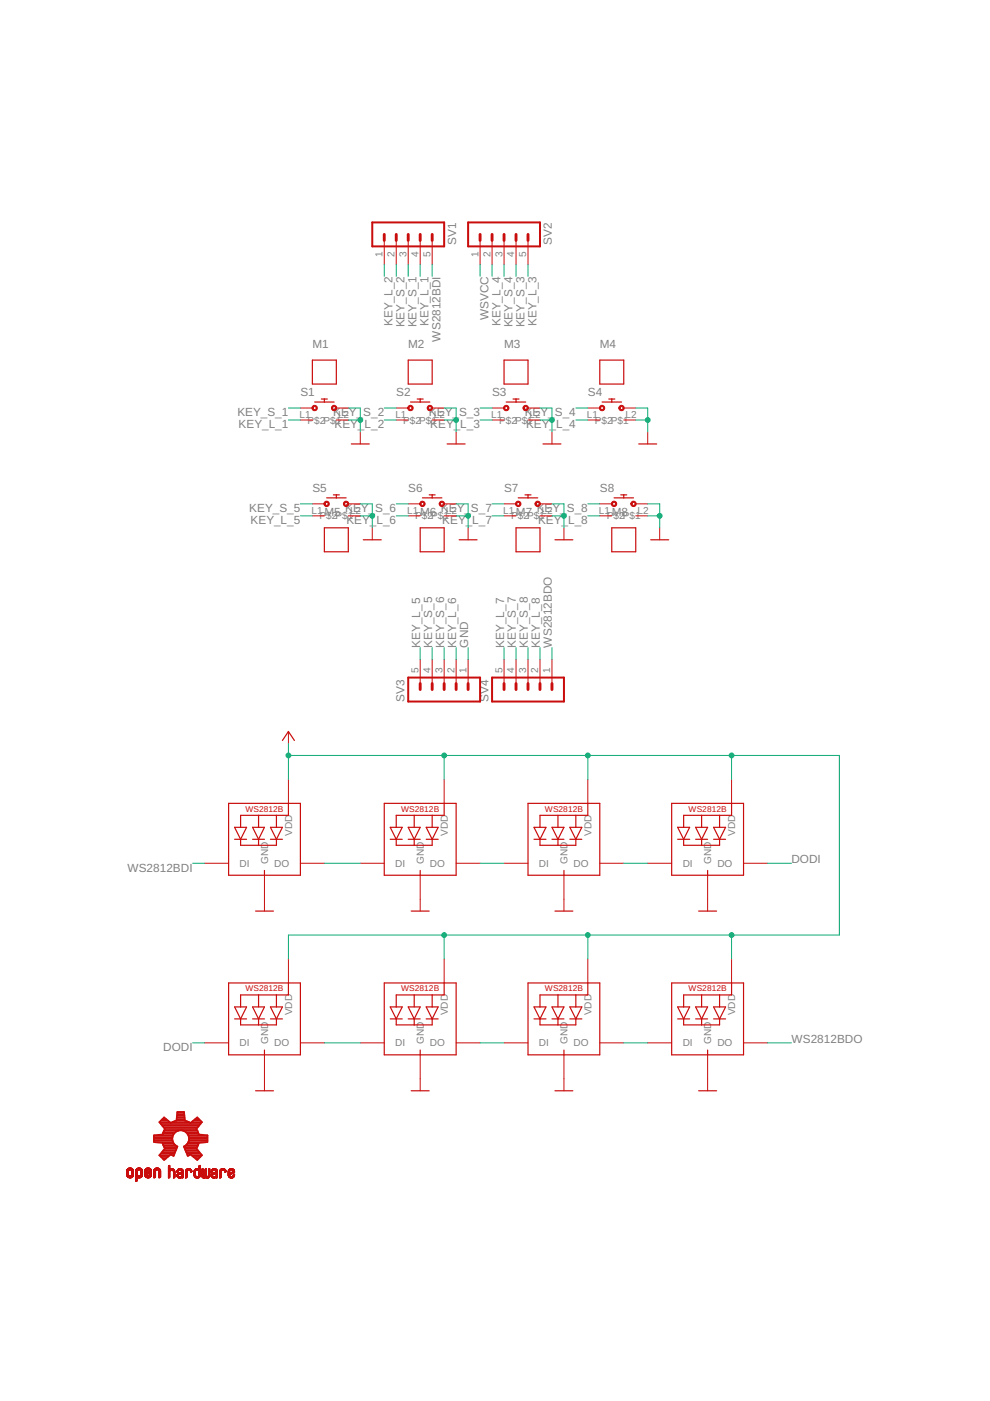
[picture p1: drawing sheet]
<svg xmlns="http://www.w3.org/2000/svg" width="210mm" height="297mm" viewBox="0 0 210 297" stroke-linecap="round" stroke-linejoin="round" font-family="sans-serif">
<g fill="none" stroke="#c90d0c" stroke-width=".21">
<path d="M81.5 51v5M84 51v5M86.6 51v5M89.1 51v5M91.6 51v5M101.8 51v5M104.3 51v5M106.9 51v5M109.4 51v5M112 51v5M63.7 86.5h2.5M63.7 89h2.5"/>
<path d="M71.3 86.5h2.6M71.3 89h2.6M76.4 91.6v2.5M84 86.5h2.6M84 89h2.6M91.6 86.5h2.6M91.6 89h2.6M96.7 91.6v2.5M104.3 86.5h2.6M104.3 89h2.6M112 86.5h2.5M112 89h2.5"/>
<path d="M117 91.6v2.5M124.6 86.5h2.6M124.6 89h2.6M132.2 86.5h2.6M132.2 89h2.6M137.3 91.6v2.5M66.2 106.8h2.6M66.2 109.4h2.6M73.9 106.8h2.5M73.9 109.4h2.5M78.9 111.9v2.5M86.6 106.8h2.5"/>
<path d="M86.6 109.4h2.5M94.2 106.8h2.5M94.2 109.4h2.5M99.3 111.9v2.5M106.9 106.8h2.5M106.9 109.4h2.5M114.5 106.8h2.5M114.5 109.4h2.5M119.6 111.9v2.5M127.2 106.8h2.5M127.2 109.4h2.5M134.8 106.8h2.5"/>
<path d="M134.8 109.4h2.5M139.9 111.9v2.5M89.1 139.8v5.1M91.6 139.8v5.1M94.2 139.8v5.1M96.7 139.8v5.1M99.3 139.8v5.1M106.9 139.8v5.1M109.4 139.8v5.1M112 139.8v5.1M114.5 139.8v5.1M117 139.8v5.1"/>
<path d="M61.2 155.1v2.5M61.2 165.2v5.1M94.2 165.2v5.1M124.6 165.2v5.1M155.1 165.2v5.1M43.4 183h5.1M56.1 185.6v7.6M63.7 183h5.1M76.4 183h5.1M89.1 185.6v7.6M96.7 183h5.1M106.9 183h5.1"/>
<path d="M119.6 185.6v7.6M127.2 183h5M137.3 183h5.1M150 185.6v7.6M157.6 183h5.1M61.2 203.3v5.1M94.2 203.3v5.1M124.6 203.3v5.1M155.1 203.3v5.1M43.4 221.1h5.1M56.1 223.6v7.7M63.7 221.1h5.1"/>
<path d="M76.4 221.1h5.1M89.1 223.6v7.7M96.7 221.1h5.1M106.9 221.1h5.1M119.6 223.6v7.7M127.2 221.1h5M137.3 221.1h5.1M150 223.6v7.7M157.6 221.1h5.1M26.8 249.1h.4M26.8 249h.4M26.8 248.9h.4"/>
<path d="M26.8 248.8h.4M26.8 248.7h.4M26.8 248.6h.4M26.8 248.5h.4M26.8 248.4h.4M26.8 248.3h.4M26.9 249.1l.4 .1M26.9 249.3h.5M26.9 249.2h.4M26.9 248.2h.4M26.9 249.3l1.3 .1M26.9 249.4h1.3"/>
<path d="M26.9 248h1.3M27 247.9h1.2M27 249.5h1.2M27 247.9h1.1M27.1 249.5h1M27.1 247.8h1M27.1 249.6h.9M27.2 247.8h.8M27.2 249.6h.8M27.2 247.7h.8M27.3 248.3h-.4M27.3 248.2h-.4"/>
<path d="M27.3 249.7h.5M27.3 247.6h.5M27.4 248.1h-.5M27.5 249.7h.2M27.7 249.3h.6M27.7 248.1h.6M27.8 248.1h.5M27.9 248.2h.4M27.9 249.2h.4M27.9 249.1h.4M27.9 248.3h.4M27.9 249h.4"/>
<path d="M27.9 248.9h.4M27.9 248.8h.4M27.9 248.7h.4M27.9 248.6h.4M27.9 248.5h.4M27.9 248.4h.4M28.2 249.4h-1.2M28.2 248h-1.3M28.3 249.2l-.5 .1M28.8 250.4h.2M28.8 250.2h.3M28.8 250.1h.3"/>
<path d="M28.8 250h.3M28.8 249.9h.3M28.8 249.8h.3M28.8 249.7h.4M28.8 249.5h1.3M28.8 249.3h1.4M28.8 249.3h.5M28.8 249.2l.5 .1M28.8 249.2h.4M28.8 249.1h.4M28.8 249h.3M28.8 248.9h.3"/>
<path d="M28.8 248.8h.3M28.8 248.7h.3M28.8 248.6h.3M28.8 248.5h.3M28.8 248.4h.3M28.8 248.3h.3M28.8 250.4h.1M28.8 248h1.4M28.9 248h1.2M28.9 247.9h1.2M28.9 247.9h1.1M29 247.8h1"/>
<path d="M29.1 247.8h.8M29.1 250.3l-.3 .1M29.1 247.7h.8M29.1 250.3h-.3M29.2 248.3h-.4M29.2 248.2h-.4M29.3 248.1h-.5M29.3 247.6h.4M29.4 249.7h.2M29.7 248.1h.5M29.7 249.3h.5M29.8 249.7h-1"/>
<path d="M29.8 248.2h.4M29.8 249.2h.4M29.8 249.1h.4M29.8 248.3h.4M29.8 249h.4M29.8 248.9h.4M29.8 248.8h.4M29.8 248.7h.4M29.8 248.6h.4M29.8 248.5h.4M29.8 248.4h.4M29.9 249.6l-1.1 .1"/>
<path d="M30 249.6h-1.2M30 249.5l-1.2 .1M30.1 249.4h-1.3M30.2 249.2l-.5 .1M30.7 249.2h.5M30.7 249.2h.4M30.7 249.1h.4M30.7 248.5h.4M30.7 248.5h.3M30.7 248.4h.3M30.7 248.2h.4M30.7 249.3h.5"/>
<path d="M30.7 249.3l1.3 .1M30.8 248h1.3M30.8 249.4h1.2M30.8 247.9l1.2 .1M30.8 247.9h1.2M30.8 249.5h1.2M30.9 247.9h1.1M30.9 249.5h1M30.9 247.8h1M30.9 249.6h1M31 247.8h.8M31 249.6h.8"/>
<path d="M31 247.7h.8M31.1 248.4h-.4M31.1 248.3h-.4M31.2 249.7h.5M31.2 249h-.5M31.2 248.6h.9M31.2 248.1h-.5M31.2 247.6h.4M31.3 249.7h.2M31.3 248.1h-.6M31.3 248.5h.8M31.4 248.9h-.7"/>
<path d="M31.4 248.5h.7M31.5 248.9h-.8M31.5 248.4h.6M31.5 248.1h.6M31.6 249.3h.5M31.6 248.8h-.9M31.6 248.1h.5M31.6 248.3h.5M31.7 248.2h.4M31.7 249.2h.4M31.7 248.3h.4M31.7 249.1h.4"/>
<path d="M31.8 249h.3M31.8 248.7l-1.1 .1M31.8 248.9h.3M31.8 248.7h-1.1M31.9 248.9h.2M32 248.6l-1.3 .1M32 248.8h.1M32.1 248.6h-1.4M32.6 249.5h.4M32.6 249.4h.4M32.6 249.3h.4M32.6 249.2h.4"/>
<path d="M32.6 249.1h.4M32.6 249h.4M32.6 248.9h.4M32.6 248.8h.4M32.6 248.7h.4M32.6 248.6h.4M32.6 248.5h.4M32.6 248.4h.4M32.6 248.3h.4M32.6 248.2h.4M32.7 248h1.3M32.7 247.9h1.2"/>
<path d="M32.7 249.7h-.1M32.8 247.9h1.1M32.8 247.8h1M32.9 247.8h.8M32.9 249.6l-.3 .1M32.9 247.7h.8M33 249.6h-.4M33 248.2h-.4M33.1 248.1h-.5M33.1 247.6h.4M33.2 248.1h-.6M33.5 248.1h.5"/>
<path d="M33.6 248.2h.4M33.6 248.2h.5M33.7 249.5h.4M33.7 249.4h.4M33.7 249.3h.4M33.7 249.2h.4M33.7 249.1h.4M33.7 249h.4M33.7 248.9h.4M33.7 248.8h.4M33.7 248.7h.4M33.7 248.6h.4"/>
<path d="M33.7 248.5h.4M33.7 248.4h.4M33.7 248.3h.4M33.7 249.7h.1M34 249.6l-.3 .1M34.1 249.6h-.4M35.7 249.7h.1M35.7 249.6h.3M35.7 249.5h.3M35.7 249.4h.3M35.7 249.3h.3M35.7 249.2h.3"/>
<path d="M35.7 249.1h.3M35.7 249h.3M35.7 248.9h.3M35.7 248.8h.3M35.7 248.7h.3M35.7 248.6h.3M35.7 248.5h.3M35.7 248.4h.3M35.7 248.3h.3M35.7 248h1.2M35.7 247.9l1.2 .1M35.7 247.9h1.1"/>
<path d="M35.7 247.8l1 .1M35.7 247.8h.3M35.7 247.7h.3M35.7 247.6h.3M35.7 247.5h.3M35.7 247.4h.3M35.7 247.3h.3M35.7 247.2h.3M35.8 247.1h.2M35.9 249.7h-.2M35.9 247.1h.1M36 249.6l-.3 .1"/>
<path d="M36 248.3h-.3M36.1 248.2h-.4M36.1 247.8h.6M36.2 248.1h-.5M36.3 248.1h-.6M36.3 247.8h.1M36.4 248.1h.6M36.6 248.1h.4M36.6 248.2h.4M36.7 248.2h.3M36.7 248.3h.3M36.8 248.4h.3"/>
<path d="M36.8 248.3h.3M36.8 249.7h.1M36.8 249.6h.2M36.8 249.5h.3M36.8 249.4h.3M36.8 249.3h.3M36.8 249.2h.3M36.8 249.1h.3M36.8 249h.3M36.8 248.9h.3M36.8 248.8h.3M36.8 248.7h.3"/>
<path d="M36.8 248.6h.3M36.8 248.5h.3M37 249.7h-.2M37 249.6l-.2 .1M37.5 249.3l.4 .1M37.5 249.3h.3M37.5 249.2h.3M37.5 248.5h.2M37.5 248.5h.3M37.5 248.4h.3M37.5 249.4l.5 .1M37.5 249.4h.4"/>
<path d="M37.5 249.1h.4M37.6 249.5h.8M37.6 248.2h.3M37.6 249.6h.8M37.6 248h1.2M37.7 249.6h.7M37.7 248h1M37.8 247.9h.9M37.8 249.7h.6M37.8 249.2h-.3M37.8 248.8h1.1M37.8 248.3h-.3"/>
<path d="M37.8 247.9h.8M37.9 249.1l-.4 .1M37.9 249.7h.5M37.9 248.2h-.4M37.9 247.8h.6M38 248.7h.9M38 248.1h-.4M38 249h-.5M38.1 248.7h.8M38.1 249.8h.1M38.1 249h-.6M38.1 248.1h-.5"/>
<path d="M38.1 247.8h.2M38.2 249.5h.1M38.2 248.6h.7M38.3 248.1h.5M38.3 248.9h-.7M38.3 248.6h.6M38.4 248.1h.4M38.4 248.9h-.7M38.5 248.2h.3M38.5 248.2h.4M38.5 248.5h.4M38.5 248.3h.4"/>
<path d="M38.6 248.9h.3M38.6 248.3h.3M38.6 249.7h.1M38.6 249.6h.3M38.6 249.5h.3M38.6 249.4h.3M38.6 249.3h.3M38.6 249.2h.3M38.6 249.1h.3M38.6 249h.3M38.6 248.4h.3M38.8 249.7h-.2"/>
<path d="M38.9 249.6l-.3 .1M38.9 248.8h-1.2M39.3 249.7h.1M39.3 249.5h.3M39.3 249.4h.3M39.3 249.3h.3M39.3 249.2h.3M39.3 249.1h.3M39.3 249h.3M39.3 248.9h.3M39.3 248.8h.3M39.3 248.7h.3"/>
<path d="M39.3 248.6h.3M39.3 248.5h.3M39.3 248.4h.3M39.4 248.2h.4M39.4 248h1.2M39.5 249.7h-.2M39.5 248h1M39.5 247.9h.9M39.6 249.6l-.3 .1M39.6 249.6h-.3M39.6 247.9h.8M39.6 248.3h-.3"/>
<path d="M39.7 248.3h-.4M39.7 248.2h-.4M39.7 247.8h.6M39.8 248.1h-.4M39.9 248.1h-.5M39.9 247.8h.1M40.1 248.1h.5M40.2 248.1h.4M40.3 248.2h.3M40.3 248.2h.4M40.3 248.3h.4M40.4 248.3h.3"/>
<path d="M40.4 248.4h.3M40.4 248.5h.2M40.6 248.5h-.2M40.7 248.4l-.3 .1M41.1 249.2h.3M41.1 249.1h.3M41.1 249h.3M41.1 248.9h.3M41.1 248.8h.3M41.1 248.7h.3M41.1 248.6h.3M41.1 248.5h.3"/>
<path d="M41.1 248.4h.3M41.2 249.3l.3 .1M41.2 249.3h.3M41.2 249.4h.4M41.2 249.4l.5 .1M41.3 249.5h1.1M41.3 248h1.2M41.3 249.6h1M41.4 247.9h1.1M41.4 248.3h-.3M41.5 249.7h.7M41.5 248.3h-.4"/>
<path d="M41.5 248.2h-.3M41.5 247.8h.6M41.6 249.7h.5M41.6 248.2h-.4M41.6 248.1h-.4M41.8 249.8h.1M41.8 248.1h-.5M41.8 247.8h.1M41.9 248.1h.6M41.9 249.5h.5M42 248.1h.5M42 249.4h.4"/>
<path d="M42.1 248.2h.4M42.1 249.4h.4M42.2 248.3h.3M42.2 247.8h.3M42.2 249.2h.3M42.2 249.1h.3M42.2 249h.3M42.2 248.9h.3M42.2 248.8h.3M42.2 248.7h.3M42.2 248.6h.3M42.2 248.5h.3"/>
<path d="M42.2 248.4h.3M42.2 247.7h.3M42.2 247.6h.3M42.2 247.5h.3M42.2 247.4h.3M42.2 247.3h.3M42.2 247.2h.3M42.2 249.6l-.8 .1M42.3 247.1h.2M42.4 247.1h.1M42.5 249.3h-.4M42.5 249.2h-.3"/>
<path d="M42.5 248h-1.2M42.8 249.2h.3M42.8 249.1h.3M42.8 249h.3M42.8 248.9h.3M42.8 248.8h.3M42.8 248.7h.3M42.8 248.6h.3M42.8 248.5h.3M42.8 248.4h.3M42.8 248.3h.3M42.8 248.2h.3"/>
<path d="M42.8 248.1h.3M42.8 248h.3M42.8 247.9h.3M42.8 249.4l.4 .1M42.8 249.4h.3M42.8 249.3l.3 .1M42.8 249.3h.3M42.8 249.5h1.6M42.9 249.6h1.5M42.9 249.6h1.4M42.9 247.8h.2M43 249.7h.5"/>
<path d="M43.1 249.7h.4M43.3 249.8h.1M43.3 249.5h.6M43.4 249.4h.4M43.5 249.4h.3M43.5 249.3h.3M43.5 249.2h.3M43.5 249.1h.3M43.5 249h.3M43.5 248.9h.3M43.5 248.8h.3M43.5 248.7h.3"/>
<path d="M43.5 248.6h.3M43.5 248.5h.3M43.5 248.4h.3M43.5 248.3h.3M43.5 248.2h.3M43.5 248.1h.3M43.5 248h.3M43.5 247.9h.3M43.6 247.8h.2M43.7 249.7h.6M43.8 249.7h.4M44.1 249.4h.4"/>
<path d="M44.2 249.3h.3M44.2 249.2h.3M44.2 249.1h.3M44.2 249h.3M44.2 248.9h.3M44.2 248.8h.3M44.2 248.7h.3M44.2 248.6h.3M44.2 248.5h.3M44.2 248.4h.3M44.2 248.3h.3M44.2 248.2h.3"/>
<path d="M44.2 248.1h.3M44.2 248h.3M44.2 247.9h.3M44.3 247.8h.2M44.5 249.4l-.5 .1M44.7 249.3l.4 .1M44.7 249.3h.4M44.7 249.2h.4M44.8 249.4h.3M44.8 248.4h.3M44.8 248.3h.3M44.8 249.4l.5 .1"/>
<path d="M44.8 249.5h.8M44.9 249.6h.8M44.9 248h1.1M45 249.6h.7M45 248.5l-.2 .1M45 247.9h.9M45 248.5h-.2M45.1 249.7h.6M45.1 248.4l-.3 .1M45.1 248.8h1M45.1 248.3h-.3M45.1 247.9h.7"/>
<path d="M45.1 249.7h.5M45.1 249.1l-.4 .1M45.1 249.1h-.3M45.1 248.2h-.3M45.1 247.8h.6M45.2 248.7h.9M45.2 248.2h-.4M45.3 249h-.5M45.3 248.1h-.5M45.3 248.7h.8M45.4 249h-.6M45.4 248.1h-.5"/>
<path d="M45.4 247.8h.1M45.4 249.5h.2M45.5 248.6h.6M45.5 248.1h.5M45.5 248.9h-.7M45.6 248.6h.5M45.6 248.1h.5M45.6 248.9h-.7M45.7 248.2h.4M45.8 248.5h.3M45.8 248.2h.3M45.8 248.3h.3"/>
<path d="M45.8 249.7h.2M45.8 249.6h.3M45.8 249.5h.3M45.8 249.4h.3M45.8 249.3h.3M45.8 249.2h.3M45.8 249.1h.3M45.8 249h.3M45.8 248.9h.3M45.8 248.4h.3M46 249.7h-.2M46.1 249.6l-.3 .1"/>
<path d="M46.1 248.8h-1.1M46.6 249.7h.1M46.6 249.6h.2M46.6 249.5h.2M46.6 249.4h.2M46.6 249.3h.2M46.6 249.2h.2M46.6 249.1h.2M46.6 249h.2M46.6 248.9h.2M46.6 248.8h.2M46.6 248.7h.2"/>
<path d="M46.6 248.6h.2M46.6 248.5h.2M46.6 248.4h.2M46.6 248.2h.3M46.7 248h1.1M46.8 249.7h-.2M46.8 248h1M46.8 247.9h.9M46.8 249.6l-.2 .1M46.9 248.4h-.3M46.9 247.9h.7M46.9 248.3h-.3"/>
<path d="M46.9 247.8h.6M47 248.2h-.4M47.1 248.1h-.5M47.2 248.1h-.5M47.2 247.8h.1M47.3 248.1h.6M47.4 248.1h.5M47.5 248.2h.4M47.6 248.2h.3M47.6 248.3h.3M47.6 248.4h.3M47.7 248.5h.1"/>
<path d="M47.9 248.5h-.3M47.9 248.4l-.3 .1M48.4 249.3h.3M48.4 249.2h.3M48.4 248.7h1.1M48.4 248.7h.3M48.4 248.6h.3M48.4 248.5h.3M48.4 248.4h.3M48.4 248.3h.3M48.4 249.3l.4 .1M48.5 249.4l.5 .1"/>
<path d="M48.5 249.4h.3M48.5 249.5h1.1M48.5 248h1.1M48.6 248h1M48.6 249.6h.9M48.6 247.9h.9M48.7 247.9h.7M48.7 249.1h-.3M48.7 248.3h-.3M48.7 249.7h.7M48.8 248.2h-.4M48.8 247.8h.5"/>
<path d="M48.8 249.7h.5M48.8 248.2h-.3M48.9 249h-.5M48.9 248.1h-.4M49 249h-.6M49 248.1h-.5M49 247.8h.1M49 249.8h.1M49.1 248.9h-.7M49.1 248.6h.6M49.1 248.1h.6M49.2 248.9h-.8"/>
<path d="M49.2 248.1h.5M49.3 249.4h.4M49.3 248.5h.4M49.3 248.2h.4M49.3 248.8h-.9M49.4 248.5h.3M49.4 248.2h.3M49.4 249.3h.3M49.4 248.3h.3M49.5 249.2h.2M49.5 249.1h.2M49.5 248.4h.2"/>
<path d="M49.5 249h.2M49.6 248.7h-.8M49.6 249h.1M49.7 249.4l-.5 .1M49.7 248.6l-.8 .1M49.7 249.3l-.4 .1M49.7 249.2h-.3M49.7 248.6h-.7"/>
</g>
<g fill="none" stroke="#c90d0c" stroke-width=".38">
<path d="M33.8 238h2.3M34.1 237.6h1.5M34.1 238.3h8.4M34.4 238.7h7.8M34.4 237.3h.8M34.7 239h7.2M34.8 239.7h3M35 239.4l-1.2-1.5 1-1 1.4 1.2 1.2-.5 .2-1.8h1.4l.2 1.8 1.2 .5 1.4-1.2 1 1-1.2 1.5 .5 1.1 1.9 .2M35 239.4l-.5 1.1-1.9 .2M35 239.4h6.7M36.4 238h3.8M37.4 237.6h1.9"/>
<path d="M37.5 237.3h1.7M37.5 236.9h1.6M37.5 236.6h1.6M37.6 236.2h1.5M37.6 235.9h1.4M38.8 239.7h3M40.6 238h2.2M41 237.6h1.5M41.4 237.3h.8M32.6 240.7v1.4l1.9 .2 .5 1.2-1.2 1.4M32.6 241.8h4M32.6 241.5h3.9"/>
<path d="M32.6 241.1h4M32.6 240.8h4.1M33 242.2h3.7M33.8 245h2.2M34.1 244.6h2.9M34.2 245.3h1.4M34.4 244.3h2.7M34.5 245.7h.6M34.5 240.4h2.4M34.5 242.5h2.4M34.6 240.1h2.6M34.6 243.9h2.7"/>
<path d="M34.6 242.9h2.7M34.8 243.2h2.8M34.9 243.6h2.5M36.6 241.1a1.78 1.78 0 0 1 2.8-1.1 1.78 1.78 0 0 1-.4 3.1l.8 2 .6-.3 1.4 1.1 1-1M36.6 241.1a1.77 1.77 0 0 0 1 2l-.8 2-.6-.3-1.4 1.1-1-1M36.6 245h.3M39.1 243.2h2.7M39.2 243.6h2.5M39.3 243.9h2.7M39.4 242.9h2.6M39.5 240.1h2.5M39.5 244.3h2.7"/>
<path d="M39.6 244.6h2.9M39.7 242.5h2.4M39.8 245h.2M39.8 240.4h2.3M39.9 242.2h3.7M40 240.8h4M40 241.8h4M40.1 241.1h3.9M40.1 241.5h3.9M40.6 245h2.2M41 245.3h1.5M41.5 245.7h.6"/>
<path d="M44 240.7v1.4l-1.9 .2-.5 1.2 1.2 1.4"/>
</g>
<g fill="none" stroke="#c90d0c" stroke-width=".25">
<path d="M66.2 76.3h5.1v5.1h-5.1zM86.6 76.3h5v5.1h-5zM106.9 76.3h5.1v5.1h-5.1zM127.2 76.3h5v5.1h-5zM66.7 85.2h4.1M68.1 84.6h1.3M68.8 84.6v.6M74.5 94.1h3.8M87 85.2h4.1M88.5 84.6h1.2M89.1 84.6v.6M94.8 94.1h3.8"/>
<path d="M107.3 85.2h4.2M108.8 84.6h1.2M109.4 84.6v.6M115.1 94.1h3.8M127.7 85.2h4.1M129.1 84.6h1.2M129.7 84.6v.6M135.4 94.1h3.8M68.8 111.9h5.1v5.1h-5.1zM69.3 105.6h4.1M70.7 104.9h1.2M71.3 104.9v.7"/>
<path d="M77 114.4h3.8M89.1 111.9h5.1v5.1h-5.1zM89.6 105.6h4.1M91 104.9h1.3M91.6 104.9v.7M97.3 114.4h3.9M109.4 111.9h5.1v5.1h-5.1zM109.9 105.6h4.1M111.3 104.9h1.3M112 104.9v.7M117.7 114.4h3.8M129.7 111.9h5.1v5.1h-5.1z"/>
<path d="M130.2 105.6h4.1M131.6 104.9h1.3M132.2 104.9v.7M138 114.4h3.8M59.9 157l1.3-1.9 1.2 1.9M48.5 170.3h15.2v15.3h-15.2zM49.7 175.4h2.6l-1.3 2.5zM49.7 177.9h2.6M51 177.9v1.3h7.6v-1.3M53.6 175.4h2.5l-1.3 2.5zM53.6 177.9h2.5M54.8 172.9v2.5"/>
<path d="M54.8 177.9v1.3M57.3 175.4h2.6l-1.3 2.5zM57.3 177.9h2.6M58.6 172.9v2.5M61.2 170.3v2.6h-10.2v2.5M81.5 170.3h15.2v15.3h-15.2zM82.7 175.4h2.6l-1.3 2.5zM82.7 177.9h2.6M84 177.9v1.3h7.6v-1.3M86.6 175.4h2.5l-1.3 2.5zM86.6 177.9h2.5M87.8 172.9v2.5"/>
<path d="M87.8 177.9v1.3M90.4 175.4h2.5l-1.3 2.5zM90.4 177.9h2.5M91.6 172.9v2.5M94.2 170.3v2.6h-10.2v2.5M112 170.3h15.2v15.3h-15.2zM113.2 175.4h2.6l-1.3 2.5zM113.2 177.9h2.6M114.5 177.9v1.3h7.6v-1.3M117 175.4h2.6l-1.3 2.5zM117 177.9h2.6M118.3 172.9v2.5"/>
<path d="M118.3 177.9v1.3M120.8 175.4h2.6l-1.3 2.5zM120.8 177.9h2.6M122.1 172.9v2.5M124.6 170.3v2.6h-10.1v2.5M142.4 170.3h15.2v15.3h-15.2zM143.7 175.4h2.5l-1.3 2.5zM143.7 177.9h2.5M144.9 177.9v1.3h7.7v-1.3M147.5 175.4h2.5l-1.2 2.5zM147.5 177.9h2.5M148.8 172.9v2.5"/>
<path d="M148.8 177.9v1.3M151.3 175.4h2.5l-1.2 2.5zM151.3 177.9h2.5M152.6 172.9v2.5M155.1 170.3v2.6h-10.2v2.5M54.2 193.2h3.8M56.1 184.6v1M87.2 193.2h3.8M89.1 184.6v1M117.7 193.2h3.8M119.6 184.6v1M148.1 193.2h3.8"/>
<path d="M150 184.6v1M48.5 208.4h15.2v15.2h-15.2zM49.7 213.5h2.6l-1.3 2.5zM49.7 216h2.6M51 216v1.3h7.6v-1.3M53.6 213.5h2.5l-1.3 2.5zM53.6 216h2.5M54.8 210.9v2.6M54.8 216v1.3M57.3 213.5h2.6l-1.3 2.5zM57.3 216h2.6M58.6 210.9v2.6"/>
<path d="M61.2 208.4v2.5h-10.2v2.6M81.5 208.4h15.2v15.2h-15.2zM82.7 213.5h2.6l-1.3 2.5zM82.7 216h2.6M84 216v1.3h7.6v-1.3M86.6 213.5h2.5l-1.3 2.5zM86.6 216h2.5M87.8 210.9v2.6M87.8 216v1.3M90.4 213.5h2.5l-1.3 2.5zM90.4 216h2.5M91.6 210.9v2.6"/>
<path d="M94.2 208.4v2.5h-10.2v2.6M112 208.4h15.2v15.2h-15.2zM113.2 213.5h2.6l-1.3 2.5zM113.2 216h2.6M114.5 216v1.3h7.6v-1.3M117 213.5h2.6l-1.3 2.5zM117 216h2.6M118.3 210.9v2.6M118.3 216v1.3M120.8 213.5h2.6l-1.3 2.5zM120.8 216h2.6M122.1 210.9v2.6"/>
<path d="M124.6 208.4v2.5h-10.1v2.6M142.4 208.4h15.2v15.2h-15.2zM143.7 213.5h2.5l-1.3 2.5zM143.7 216h2.5M144.9 216v1.3h7.7v-1.3M147.5 213.5h2.5l-1.2 2.5zM147.5 216h2.5M148.8 210.9v2.6M148.8 216v1.3M151.3 213.5h2.5l-1.2 2.5zM151.3 216h2.5M152.6 210.9v2.6"/>
<path d="M155.1 208.4v2.5h-10.2v2.6M54.2 231.3h3.8M56.1 222.6v1M87.2 231.3h3.8M89.1 222.6v1M117.7 231.3h3.8M119.6 222.6v1M148.1 231.3h3.8M150 222.6v1"/>
</g>
<g fill="#c90d0c" stroke="#c90d0c" stroke-width=".21">
<path d="M66.3 86.1a.57 .57 0 0 1 .9 .1 .57 .57 0 0 1-.4 .9 .57 .57 0 0 1-.7-.6h.3a.32 .32 0 0 1 .5-.3 .32 .32 0 0 1 0 .6 .32 .32 0 0 1-.5-.1v-.2h-.3z" fill-rule="evenodd"/>
<path d="M70.5 86.1a.57 .57 0 0 1 .8 .1 .57 .57 0 0 1-.3 .9 .57 .57 0 0 1-.7-.6h.2a.32 .32 0 0 1 .5-.3 .32 .32 0 0 1 .1 .6 .32 .32 0 0 1-.6-.1v-.2h-.2z" fill-rule="evenodd"/>
<path d="M86.6 86.1a.58 .58 0 0 1 .9 .1 .58 .58 0 0 1-.3 .9 .58 .58 0 0 1-.8-.6h.3a.32 .32 0 0 1 .4-.3 .32 .32 0 0 1 .2 .5 .32 .32 0 0 1-.6 0v-.2h-.3z" fill-rule="evenodd"/>
<path d="M90.8 86.1a.58 .58 0 0 1 .9 .1 .58 .58 0 0 1-.4 .9 .58 .58 0 0 1-.7-.6h.2a.32 .32 0 0 1 .4-.3 .32 .32 0 0 1 .2 .5 .32 .32 0 0 1-.5 0l-.1-.2h-.2z" fill-rule="evenodd"/>
<path d="M107 86.1a.58 .58 0 0 1 .9 .1 .58 .58 0 0 1-.4 .9 .58 .58 0 0 1-.7-.6h.2a.32 .32 0 0 1 .5-.3 .32 .32 0 0 1 .1 .6 .32 .32 0 0 1-.6-.1v-.2h-.2z" fill-rule="evenodd"/>
<path d="M111.1 86.1a.58 .58 0 0 1 .9 .1 .58 .58 0 0 1-.4 .9 .58 .58 0 0 1-.7-.6h.2a.32 .32 0 0 1 .5-.3 .32 .32 0 0 1 .1 .6 .32 .32 0 0 1-.5-.1l-.1-.2h-.2z" fill-rule="evenodd"/>
<path d="M127.3 86.1a.57 .57 0 0 1 .9 .1 .57 .57 0 0 1-.4 .9 .57 .57 0 0 1-.7-.6h.2a.32 .32 0 0 1 .5-.3 .32 .32 0 0 1 .1 .6 .32 .32 0 0 1-.5-.1l-.1-.2h-.2z" fill-rule="evenodd"/>
<path d="M131.4 86.1a.57 .57 0 0 1 .9 .1 .57 .57 0 0 1-.4 .9 .57 .57 0 0 1-.7-.6h.3a.32 .32 0 0 1 .4-.3 .32 .32 0 0 1 .1 .6 .32 .32 0 0 1-.5-.1v-.2h-.3z" fill-rule="evenodd"/>
<path d="M68.9 106.4a.57 .57 0 0 1 .9 .2 .57 .57 0 0 1-.4 .8 .57 .57 0 0 1-.7-.6h.2a.32 .32 0 0 1 .5-.3 .32 .32 0 0 1 .1 .6 .32 .32 0 0 1-.5-.1l-.1-.2h-.2z" fill-rule="evenodd"/>
<path d="M73 106.4a.57 .57 0 0 1 .9 .2 .57 .57 0 0 1-.4 .8 .57 .57 0 0 1-.7-.6h.3a.32 .32 0 0 1 .4-.3 .32 .32 0 0 1 .1 .6 .32 .32 0 0 1-.5-.1v-.2h-.3z" fill-rule="evenodd"/>
<path d="M89.2 106.4a.58 .58 0 0 1 .9 .2 .58 .58 0 0 1-.4 .8 .58 .58 0 0 1-.7-.6h.2a.32 .32 0 0 1 .4-.3 .32 .32 0 0 1 .2 .5 .32 .32 0 0 1-.5 0l-.3-.2z" fill-rule="evenodd"/>
<path d="M93.3 106.4a.58 .58 0 0 1 .9 .2 .58 .58 0 0 1-.4 .8 .58 .58 0 0 1-.7-.6h.3a.32 .32 0 0 1 .4-.3 .32 .32 0 0 1 .1 .5 .32 .32 0 0 1-.5 0l-.3-.2z" fill-rule="evenodd"/>
<path d="M109.5 106.4a.58 .58 0 0 1 .9 .2 .58 .58 0 0 1-.4 .8 .58 .58 0 0 1-.7-.6h.3a.32 .32 0 0 1 .4-.3 .32 .32 0 0 1 .1 .6 .32 .32 0 0 1-.5-.1v-.2h-.3z" fill-rule="evenodd"/>
<path d="M113.6 106.4a.58 .58 0 0 1 .9 .2 .58 .58 0 0 1-.4 .8 .58 .58 0 0 1-.7-.6h.3a.32 .32 0 0 1 .4-.3 .32 .32 0 0 1 .1 .6 .32 .32 0 0 1-.5-.1v-.2h-.3z" fill-rule="evenodd"/>
<path d="M129.8 106.4a.57 .57 0 0 1 .9 .2 .57 .57 0 0 1-.4 .8 .57 .57 0 0 1-.7-.6h.3a.32 .32 0 0 1 .4-.3 .32 .32 0 0 1 .1 .6 .32 .32 0 0 1-.5-.1v-.2h-.3z" fill-rule="evenodd"/>
<path d="M133.9 106.4a.57 .57 0 0 1 .9 .2 .57 .57 0 0 1-.3 .8 .57 .57 0 0 1-.7-.6h.2a.32 .32 0 0 1 .5-.3 .32 .32 0 0 1 0 .6 .32 .32 0 0 1-.5-.1v-.2h-.2z" fill-rule="evenodd"/>
</g>
<path d="M78.9 47.2h15.3v5h-15.3zM99.3 47.2h15.2v5h-15.2zM86.6 143.7h15.2v5h-15.2zM104.3 143.7h15.3v5h-15.3z" fill="none" stroke="#c90d0c" stroke-width=".42"/>
<g fill="none" stroke="#c90d0c" stroke-width=".61">
<path d="M81.5 49.7v1.3M84 49.7v1.3M86.6 49.7v1.3M89.1 49.7v1.3M91.6 49.7v1.3M101.8 49.7v1.3M104.3 49.7v1.3M106.9 49.7v1.3M109.4 49.7v1.3M112 49.7v1.3M89.1 144.9v1.3M91.6 144.9v1.3"/>
<path d="M94.2 144.9v1.3M96.7 144.9v1.3M99.3 144.9v1.3M106.9 144.9v1.3M109.4 144.9v1.3M112 144.9v1.3M114.5 144.9v1.3M117 144.9v1.3"/>
</g>
<g fill="none" stroke="#0dab76" stroke-width=".21">
<path d="M81.5 56v2.6M84 56v2.6M86.6 56v2.6M89.1 56v2.6M91.6 56v2.6M101.8 56v2.6M104.3 56v2.6M106.9 56v2.6M109.4 56v2.6M112 56v2.6M61.2 86.5h2.5M61.2 89h2.5"/>
<path d="M73.9 86.5h2.5v5.1M73.9 89h2.5M81.5 86.5h2.5M81.5 89h2.5M94.2 86.5h2.5v5.1M94.2 89h2.5M101.8 86.5h2.5M101.8 89h2.5M114.5 86.5h2.5v5.1M114.5 89h2.5M122.1 86.5h2.5M122.1 89h2.5"/>
<path d="M134.8 86.5h2.5v5.1M134.8 89h2.5M63.7 106.8h2.5M63.7 109.4h2.5M76.4 106.8h2.5v5.1M76.4 109.4h2.5M84 106.8h2.6M84 109.4h2.6M96.7 106.8h2.6v5.1M96.7 109.4h2.6M104.3 106.8h2.6M104.3 109.4h2.6"/>
<path d="M117 106.8h2.6v5.1M117 109.4h2.6M124.6 106.8h2.6M124.6 109.4h2.6M137.3 106.8h2.6v5.1M137.3 109.4h2.6M89.1 137.3v2.5M91.6 137.3v2.5M94.2 137.3v2.5M96.7 137.3v2.5M99.3 137.3v2.5M106.9 137.3v2.5"/>
<path d="M109.4 137.3v2.5M112 137.3v2.5M114.5 137.3v2.5M117 137.3v2.5M61.2 157.6v7.6M61.2 160.2h116.8v38h-116.8v5.1M94.2 160.2v5M124.6 160.2v5M155.1 160.2v5M40.9 183h2.5M68.8 183h7.6M94.2 198.2v5.1"/>
<path d="M101.8 183h5.1M124.6 198.2v5.1M132.2 183h5.1M155.1 198.2v5.1M162.7 183h5.1M40.9 221.1h2.5M68.8 221.1h7.6M101.8 221.1h5.1M132.2 221.1h5.1M162.7 221.1h5.1"/>
</g>
<g fill="#0dab76" stroke="#0dab76" stroke-width=".21">
<circle cx="76.4" cy="89" r=".51"/>
<circle cx="78.9" cy="109.4" r=".51"/>
<circle cx="96.7" cy="89" r=".51"/>
<circle cx="99.3" cy="109.4" r=".51"/>
<circle cx="117" cy="89" r=".51"/>
<circle cx="119.6" cy="109.4" r=".51"/>
<circle cx="137.3" cy="89" r=".51"/>
<circle cx="139.9" cy="109.4" r=".51"/>
<circle cx="94.2" cy="160.2" r=".51"/>
<circle cx="124.6" cy="160.2" r=".51"/>
<circle cx="155.1" cy="160.2" r=".51"/>
<circle cx="94.2" cy="198.2" r=".51"/>
<circle cx="124.6" cy="198.2" r=".51"/>
<circle cx="155.1" cy="198.2" r=".51"/>
<circle cx="61.2" cy="160.2" r=".51"/>
</g>
<g font-size="2.5" fill="#808080">
<text x="96.7" y="51.9" transform="rotate(-90 96.7 51.9)">SV1</text>
<text x="117" y="51.9" transform="rotate(-90 117 51.9)">SV2</text>
<text x="83.3" y="69.1" transform="rotate(-90 83.3 69.1)">KEY_L_2</text>
<text x="85.8" y="69.4" transform="rotate(-90 85.8 69.4)">KEY_S_2</text>
<text x="88.3" y="69.4" transform="rotate(-90 88.3 69.4)">KEY_S_1</text>
<text x="90.9" y="69.1" transform="rotate(-90 90.9 69.1)">KEY_L_1</text>
<text x="103.6" y="67.9" transform="rotate(-90 103.6 67.9)">WSVCC</text>
<text x="106.1" y="69.1" transform="rotate(-90 106.1 69.1)">KEY_L_4</text>
<text x="108.6" y="69.4" transform="rotate(-90 108.6 69.4)">KEY_S_4</text>
<text x="111.2" y="69.4" transform="rotate(-90 111.2 69.4)">KEY_S_3</text>
<text x="113.7" y="69.1" transform="rotate(-90 113.7 69.1)">KEY_L_3</text>
<text x="66.2" y="73.8">M1</text>
<text x="86.6" y="73.8">M2</text>
<text x="93.4" y="72.4" transform="rotate(-90 93.4 72.4)">WS2812BDI</text>
<text x="106.9" y="73.8">M3</text>
<text x="127.2" y="73.8">M4</text>
<text x="63.7" y="84">S1</text>
<text x="84" y="84">S2</text>
<text x="104.3" y="84">S3</text>
<text x="124.6" y="84">S4</text>
<text x="50.3" y="88.3">KEY_S_1</text>
<text x="70.6" y="88.3">KEY_</text>
<text x="77" y="88.3">S_2</text>
<text x="90.9" y="88.3">KEY_</text>
<text x="97.3" y="88.3">S_3</text>
<text x="111.3" y="88.3">KEY_</text>
<text x="117.6" y="88.3">S_4</text>
<text x="50.6" y="90.8">KEY_L_1</text>
<text x="70.9" y="90.8">KEY_L_2</text>
<text x="91.2" y="90.8">KEY_L_3</text>
<text x="111.5" y="90.8">KEY_L_4</text>
<text x="66.2" y="104.3">S5</text>
<text x="86.6" y="104.3">S6</text>
<text x="106.9" y="104.3">S7</text>
<text x="127.2" y="104.3">S8</text>
<text x="52.9" y="108.6">KEY_S_5</text>
<text x="53.1" y="111.2">KEY_L_5</text>
<text x="68.8" y="109.4">M5</text>
<text x="73.2" y="108.6">KEY_</text>
<text x="73.4" y="111.2">KEY_L_6</text>
<text x="79.5" y="108.6">S_6</text>
<text x="89.1" y="109.4">M6</text>
<text x="93.5" y="108.6">KEY_</text>
<text x="93.8" y="111.2">KEY_L_7</text>
<text x="99.9" y="108.6">S_7</text>
<text x="109.4" y="109.4">M7</text>
<text x="113.8" y="108.6">KEY_</text>
<text x="114.1" y="111.2">KEY_L_8</text>
<text x="120.2" y="108.6">S_8</text>
<text x="129.7" y="109.4">M8</text>
<text x="89.1" y="137.3" transform="rotate(-90 89.1 137.3)">KEY_L_5</text>
<text x="91.6" y="137.3" transform="rotate(-90 91.6 137.3)">KEY_S_5</text>
<text x="94.2" y="137.3" transform="rotate(-90 94.2 137.3)">KEY_S_6</text>
<text x="96.7" y="137.3" transform="rotate(-90 96.7 137.3)">KEY_L_6</text>
<text x="99.2" y="137.3" transform="rotate(-90 99.2 137.3)">GND</text>
<text x="106.9" y="137.3" transform="rotate(-90 106.9 137.3)">KEY_L_7</text>
<text x="109.4" y="137.3" transform="rotate(-90 109.4 137.3)">KEY_S_7</text>
<text x="111.9" y="137.3" transform="rotate(-90 111.9 137.3)">KEY_S_8</text>
<text x="114.5" y="137.3" transform="rotate(-90 114.5 137.3)">KEY_L_8</text>
<text x="117" y="137.3" transform="rotate(-90 117 137.3)">WS2812BDO</text>
<text x="85.8" y="148.7" transform="rotate(-90 85.8 148.7)">SV3</text>
<text x="103.6" y="148.7" transform="rotate(-90 103.6 148.7)">SV4</text>
<text x="27" y="184.8">WS2812BDI</text>
<text x="167.8" y="183">DODI</text>
<text x="167.8" y="221.1">WS2812BDO</text>
<text x="34.6" y="222.9">DODI</text>
</g>
<g font-size="2.1" fill="#808080">
<text x="81.1" y="54.5" transform="rotate(-90 81.1 54.5)">1</text>
<text x="83.7" y="54.5" transform="rotate(-90 83.7 54.5)">2</text>
<text x="86.2" y="54.5" transform="rotate(-90 86.2 54.5)">3</text>
<text x="88.7" y="54.5" transform="rotate(-90 88.7 54.5)">4</text>
<text x="91.3" y="54.5" transform="rotate(-90 91.3 54.5)">5</text>
<text x="101.4" y="54.5" transform="rotate(-90 101.4 54.5)">1</text>
<text x="104" y="54.5" transform="rotate(-90 104 54.5)">2</text>
<text x="106.5" y="54.5" transform="rotate(-90 106.5 54.5)">3</text>
<text x="109" y="54.5" transform="rotate(-90 109 54.5)">4</text>
<text x="111.6" y="54.5" transform="rotate(-90 111.6 54.5)">5</text>
<text x="63.5" y="88.7">L1</text>
<text x="65.2" y="89.8">P$2P$1</text>
<text x="71.7" y="88.7">L2</text>
<text x="83.8" y="88.7">L1</text>
<text x="85.5" y="89.8">P$2P$1</text>
<text x="92" y="88.7">L2</text>
<text x="104.1" y="88.7">L1</text>
<text x="105.8" y="89.8">P$2P$1</text>
<text x="112.3" y="88.7">L2</text>
<text x="124.5" y="88.7">L1</text>
<text x="126.1" y="89.8">P$2P$1</text>
<text x="132.6" y="88.7">L2</text>
<text x="66.1" y="109">L1</text>
<text x="67.7" y="110.1">P$2P$1</text>
<text x="74.2" y="109">L2</text>
<text x="86.4" y="109">L1</text>
<text x="88" y="110.1">P$2P$1</text>
<text x="94.5" y="109">L2</text>
<text x="106.7" y="109">L1</text>
<text x="108.4" y="110.1">P$2P$1</text>
<text x="114.8" y="109">L2</text>
<text x="127" y="109">L1</text>
<text x="128.7" y="110.1">P$2P$1</text>
<text x="135.2" y="109">L2</text>
<text x="88.7" y="142.6" transform="rotate(-90 88.7 142.6)">5</text>
<text x="91.3" y="142.6" transform="rotate(-90 91.3 142.6)">4</text>
<text x="93.8" y="142.6" transform="rotate(-90 93.8 142.6)">3</text>
<text x="96.4" y="142.6" transform="rotate(-90 96.4 142.6)">2</text>
<text x="98.9" y="142.6" transform="rotate(-90 98.9 142.6)">1</text>
<text x="106.5" y="142.6" transform="rotate(-90 106.5 142.6)">5</text>
<text x="109" y="142.6" transform="rotate(-90 109 142.6)">4</text>
<text x="111.6" y="142.6" transform="rotate(-90 111.6 142.6)">3</text>
<text x="114.1" y="142.6" transform="rotate(-90 114.1 142.6)">2</text>
<text x="116.7" y="142.6" transform="rotate(-90 116.7 142.6)">1</text>
<text x="61.9" y="177.2" transform="rotate(-90 61.9 177.2)">VDD</text>
<text x="94.9" y="177.2" transform="rotate(-90 94.9 177.2)">VDD</text>
<text x="125.4" y="177.2" transform="rotate(-90 125.4 177.2)">VDD</text>
<text x="155.9" y="177.2" transform="rotate(-90 155.9 177.2)">VDD</text>
<text x="50.8" y="183.8">DI</text>
<text x="56.8" y="183.2" transform="rotate(-90 56.8 183.2)">GND</text>
<text x="58.1" y="183.8">DO</text>
<text x="83.8" y="183.8">DI</text>
<text x="89.9" y="183.2" transform="rotate(-90 89.9 183.2)">GND</text>
<text x="91.2" y="183.8">DO</text>
<text x="114.3" y="183.8">DI</text>
<text x="120.3" y="183.2" transform="rotate(-90 120.3 183.2)">GND</text>
<text x="121.6" y="183.8">DO</text>
<text x="144.7" y="183.8">DI</text>
<text x="150.8" y="183.2" transform="rotate(-90 150.8 183.2)">GND</text>
<text x="152.1" y="183.8">DO</text>
<text x="61.9" y="215.3" transform="rotate(-90 61.9 215.3)">VDD</text>
<text x="94.9" y="215.3" transform="rotate(-90 94.9 215.3)">VDD</text>
<text x="125.4" y="215.3" transform="rotate(-90 125.4 215.3)">VDD</text>
<text x="155.9" y="215.3" transform="rotate(-90 155.9 215.3)">VDD</text>
<text x="50.8" y="221.9">DI</text>
<text x="56.8" y="221.3" transform="rotate(-90 56.8 221.3)">GND</text>
<text x="58.1" y="221.9">DO</text>
<text x="83.8" y="221.9">DI</text>
<text x="89.9" y="221.3" transform="rotate(-90 89.9 221.3)">GND</text>
<text x="91.2" y="221.9">DO</text>
<text x="114.3" y="221.9">DI</text>
<text x="120.3" y="221.3" transform="rotate(-90 120.3 221.3)">GND</text>
<text x="121.6" y="221.9">DO</text>
<text x="144.7" y="221.9">DI</text>
<text x="150.8" y="221.3" transform="rotate(-90 150.8 221.3)">GND</text>
<text x="152.1" y="221.9">DO</text>
</g>
<g font-size="1.8" fill="#c90d0c">
<text x="52" y="172.1">WS2812B</text>
<text x="85" y="172.1">WS2812B</text>
<text x="115.5" y="172.1">WS2812B</text>
<text x="146" y="172.1">WS2812B</text>
<text x="52" y="210.2">WS2812B</text>
<text x="85" y="210.2">WS2812B</text>
<text x="115.5" y="210.2">WS2812B</text>
<text x="146" y="210.2">WS2812B</text>
</g>
</svg>
